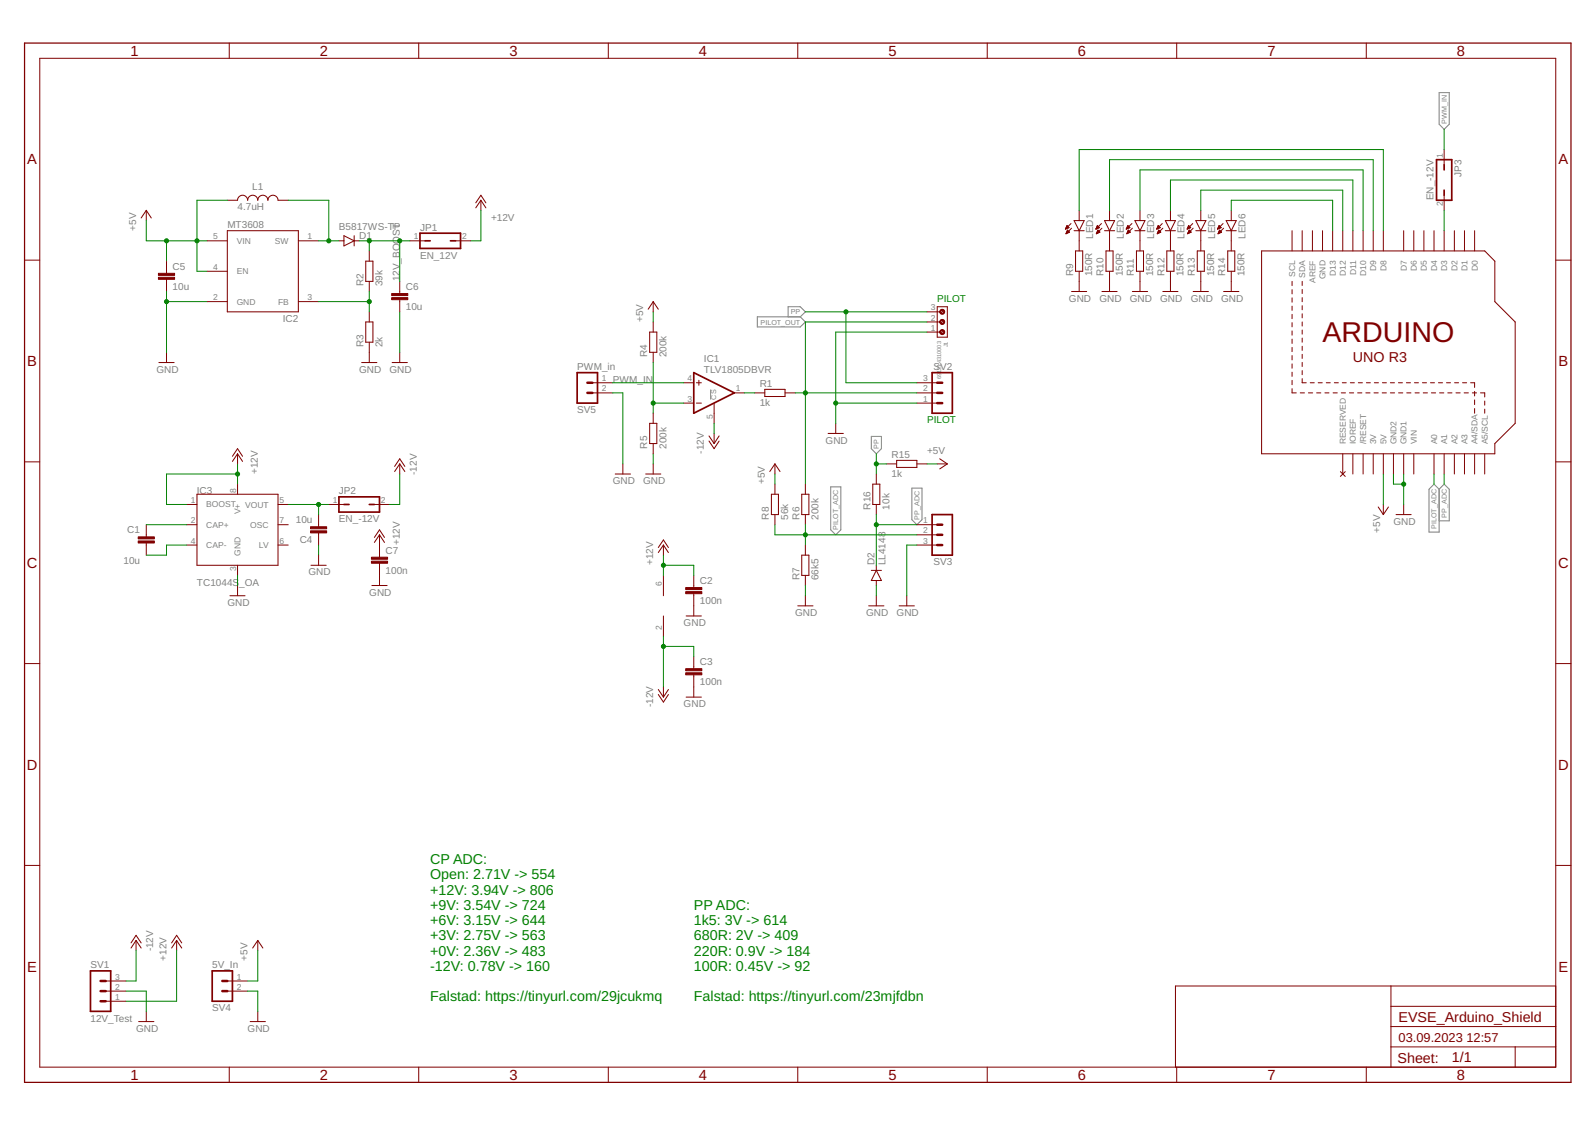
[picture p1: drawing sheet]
<svg xmlns="http://www.w3.org/2000/svg" width="297mm" height="210mm" viewBox="0 0 297 210" stroke-linecap="round" stroke-linejoin="round" font-family="sans-serif">
<path d="M268 17.3h1.9v5.8l-1 1-.9-1zM141 59h8l1 1-1 .9h-8zM146.8 59v-1.9h2.2l1 1-1 .9M132.3 72.6v1.8M154.7 90.7h1.9v8l-1 .9-.9-.9zM162.3 81.3h1.8v2.3l-.9 .9-.9-.9zM169.8 90.9h1.9v5.9l-.9 .9-1-.9zM267.1 90.2l.9 .9v8h-1.9v-8zM268 91.1l.9-.9 1 .9v5.9h-1.9" fill="none" stroke="#808080" stroke-width=".19"/>
<g fill="none" stroke="#800000" stroke-width=".19">
<path d="M7.4 10.9h282.3v187.9h-282.3zM42.7 8v2.9M78 8v2.9M113.3 8v2.9M148.6 8v2.9M183.9 8v2.9M219.1 8v2.9M254.4 8v2.9M27.2 39.2v1.9M27.2 39.2l1 1.4M27.2 39.2l-.9 1.4M42.3 37.3h1.9a.94 .94 0 0 1 1-.9 .94 .94 0 0 1 .9 .9 .94 .94 0 0 1 1-.9 .94 .94 0 0 1 .9 .9 .94 .94 0 0 1 .9-.9 .94 .94 0 0 1 1 .9 .94 .94 0 0 1 .9-.9 .94 .94 0 0 1 1 .9h1.9"/>
<path d="M88.6 37.8l1-1.4 .9 1.4M89.6 37.3l.9 1.4M89.6 37.3l-1 1.4M89.6 37.3v1.9M201 39.2v1.9M206.6 39.2v1.9M212.3 39.2v1.9M218 39.2v1.9M223.6 39.2v1.9M229.3 39.2v1.9M268.9 27.9v2.8M268.9 36.4v2.8"/>
<path d="M4.6 48.5h2.8M31 48.6v2.3M31 52v2.3M38.6 44.9h3.7M38.6 50.5h3.7M38.6 56.2h3.7M42.3 43h13.3v15.1h-13.3zM55.6 44.9h3.7M55.6 56.2h3.7M63.1 44.9h1M64.1 43.9l1.9 1-1.9 .9zM66 44.9h.9"/>
<path d="M66 43.9v1.9M68.1 48.6h1.3v3.8h-1.3zM68.1 60h1.3v3.7h-1.3zM68.8 46.7v1.9M68.8 52.4v1.9M68.8 58.1v1.9M74.4 52.4v2.3M74.4 55.8v2.3M76.3 44.9h2.9M84.8 44.9h2.9M121.6 56.2v1.9M121.6 60v1.8"/>
<path d="M121.6 56.2l1 1.4M121.6 56.2l-.9 1.4M172.6 58.1h2.5M172.6 60h2.5M174.5 57.1h1.9v5.7h-1.9zM175.7 59.8l-.4 .4M175.7 57.9l-.4 .4M198.4 42.6h.1M198.5 42.6h.2M198.5 42.5h.4M198.5 42.4h.6M198.5 43.5h.2"/>
<path d="M198.6 42.3h.4M198.6 43.4h.3M198.6 42.2h.3M198.6 43.3h.5M198.6 42.1h.2M198.6 43.2h.5M198.7 42.1h.1M198.7 43.1h.4M198.7 43.1h.3M198.8 43h.1M198.8 42.9l-.3 .6M198.8 42.9l.4 .3-.7 .3"/>
<path d="M198.8 42.9h.1M199.1 42.4l-.4-.4-.3 .7M199.1 42.4l-.7 .3M199.5 41.6l-1.1 1.1M199.6 42.5l-1.1 1M199.6 54.3h2.8M200 43h1.9M200 41.1h1.9l-.9 1.9zM200.3 46.7h1.3v3.8h-1.3zM201 43v3.7M201 50.5v3.8M204.1 42.6h.1"/>
<path d="M204.1 42.6h.3M204.2 42.5h.4M204.2 42.4h.5M204.2 43.5h.2M204.2 42.3h.5M204.2 43.4h.4M204.3 42.2h.3M204.3 43.3h.4M204.3 42.1h.2M204.3 43.2h.5M204.3 42.1h.1M204.3 43.1h.4"/>
<path d="M204.4 43.1h.2M204.4 43h.2M204.4 42.9h.1M204.5 42.9l-.3 .6M204.5 42.9l.3 .3-.6 .3M204.7 42.4l-.3-.4-.3 .7M204.7 42.4l-.6 .3M205.1 41.6l-1 1.1M205.2 42.5l-1 1M205.2 54.3h2.8M205.7 43h1.9M205.7 41.1h1.9l-1 1.9z"/>
<path d="M206 46.7h1.3v3.8h-1.3zM206.6 43v3.7M206.6 50.5v3.8M209.8 42.6h.1M209.8 42.6h.2M209.8 42.5h.4M209.9 42.4h.5M209.9 43.5h.1M209.9 42.3h.4M209.9 43.4h.3M210 42.2h.2M210 43.3h.4"/>
<path d="M210 42.1h.2M210 43.2h.5M210 42.1h.1M210 43.1h.4M210.1 43.1h.2M210.1 43h.1M210.1 42.9h.1M210.1 42.9l-.3 .6M210.1 42.9l.4 .3-.7 .3M210.4 42.4l-.4-.4-.3 .7M210.4 42.4l-.7 .3M210.8 41.6l-1.1 1.1"/>
<path d="M210.9 42.5l-1.1 1M210.9 54.3h2.8M211.3 43h1.9M211.3 41.1h1.9l-.9 1.9zM211.6 46.7h1.4v3.8h-1.4zM212.3 43v3.7M212.3 50.5v3.8M215.4 42.6h.1M215.5 42.6h.2M215.5 42.5h.4M215.5 42.4h.6M215.5 43.5h.2"/>
<path d="M215.6 42.3h.4M215.6 43.4h.3M215.6 42.2h.3M215.6 43.3h.5M215.6 42.1h.2M215.6 43.2h.5M215.7 42.1h.1M215.7 43.1h.3M215.8 43h.1M215.8 42.9h.1M215.8 42.9l-.3 .6M215.8 42.9l.4 .3-.7 .3"/>
<path d="M216.1 42.4l-.4-.4-.3 .7M216.1 42.4l-.7 .3M216.5 41.6l-1.1 1.1M216.6 42.5l-1.1 1M216.6 54.3h2.8M217 43h1.9M217 41.1h1.9l-.9 1.9zM217.3 46.7h1.3v3.8h-1.3zM218 43v3.7M218 50.5v3.8M221.1 42.6h.1M221.1 42.6h.3"/>
<path d="M221.2 42.5h.4M221.2 42.4h.5M221.2 43.5h.2M221.2 42.3h.5M221.2 43.4h.4M221.3 42.2h.3M221.3 43.3h.4M221.3 42.1h.2M221.3 43.2h.5M221.3 42.1h.1M221.3 43.1h.4M221.4 43.1h.2"/>
<path d="M221.4 43h.2M221.4 42.9h.1M221.5 42.9l-.3 .6M221.5 42.9l.3 .3-.6 .3M221.7 42.4l-.3-.4-.3 .7M221.7 42.4l-.6 .3M222.1 41.6l-1 1.1M222.2 42.5l-1 1M222.2 54.3h2.8M222.7 43h1.9M222.7 41.1h1.9l-1 1.9zM223 46.7h1.3v3.8h-1.3z"/>
<path d="M223.6 43v3.7M223.6 50.5v3.8M226.8 42.6h.1M226.8 42.6h.2M226.8 42.5h.4M226.9 42.4h.5M226.9 43.5h.1M226.9 42.3h.4M226.9 43.4h.3M226.9 42.2h.3M226.9 43.3h.5M227 42.1h.2"/>
<path d="M227 43.2h.5M227 42.1h.1M227 43.1h.4M227 42l.4 .4-.7 .3zM227.1 43.1h.2M227.1 43h.1M227.1 42.9h.1M227.1 42.9l-.3 .6M227.1 42.9l.4 .3-.7 .3M227.8 41.6l-1.1 1.1M227.9 42.5l-1.1 1M227.9 54.3h2.8"/>
<path d="M228.3 43h1.9M228.3 41.1h1.9l-.9 1.9zM228.6 46.7h1.4v3.8h-1.4zM229.3 43v3.7M229.3 50.5v3.8M234.9 46.7h41.6l1.9 1.9v7.6l3.8 3.8v18.8l-3.8 3.8v1.9h-43.5zM240.6 43v3.7M240.6 52.4v.8M240.6 54v.7M240.6 55.5v.8M240.6 57v.8M240.6 58.5v.9"/>
<path d="M242.5 43v3.7M242.5 52.4v.8M242.5 53.9v.8M242.5 55.4v.8M242.5 56.9v.8M242.5 58.4v.8M242.5 60v.7M244.4 43v3.7M246.3 43v3.7M248.2 43v3.7M250.1 43v3.7M251.9 43v3.7"/>
<path d="M253.9 43v3.7M255.7 43v3.7M257.6 43v3.7M261.4 43v3.7M263.3 43v3.7M265.2 43v3.7M267.1 43v3.7M268.9 43v3.7M270.8 43v3.7M272.7 43v3.7M274.6 43v3.7M289.7 48.5h2.9"/>
<path d="M29.6 67.5h2.8M31 65.6v1.9M67.4 67.5h2.8M68.8 63.7v3.8M73 67.5h2.9M74.4 65.6v1.9M110.3 71.3h3.8M110.3 73.2h3.8M121 61.8h1.3v3.8h-1.3zM121 78.8h1.3v3.8h-1.3zM121.6 65.6v1.9M121.6 77v1.8"/>
<path d="M127.3 71.3h1.9M127.3 75.1h1.9M129.7 71.3h.9M129.7 75.1h.9M130.2 70.8v1M133 75.2v3.6M136.8 73.2h1.8M140.5 73.2h1.9M142.4 72.5h3.8v1.4h-3.8zM146.2 73.2h1.9M155.6 78.8v1.9M170.8 71.3h3.7"/>
<path d="M170.8 75.1h3.7M170.8 73.2h3.7M172.6 61.8h2.5M175.7 61.7l-.4 .3M240.6 72.4v.8h.8M240.6 60.1v.8M240.6 61.6v.8M240.6 63.2v.8M240.6 64.7v.8M240.6 66.2v.8M240.6 67.8v.8M240.6 69.3v.8"/>
<path d="M240.6 70.8v.8M242.1 73.2h.8M242.5 70.5v.8h.8M242.5 61.5v.7M242.5 63v.7M242.5 64.5v.8M242.5 66v.8M242.5 67.5v.8M242.5 69v.8M243.7 73.2h.8M244 71.3h.8M245.2 73.2h.8"/>
<path d="M245.5 71.3h.8M246.7 73.2h.8M247 71.3h.7M248.3 73.2h.7M248.5 71.3h.7M249.8 73.2h.8M250 71.3h.7M251.3 73.2h.8M251.5 71.3h.7M252.8 73.2h.8M253 71.3h.7M254.4 73.2h.7"/>
<path d="M254.5 71.3h.7M255.9 73.2h.8M255.9 71.3h.8M257.4 73.2h.8M257.5 71.3h.7M258.9 71.3h.8M258.9 73.2h.8M260.4 71.3h.8M260.5 73.2h.7M261.9 71.3h.8M262 73.2h.8M263.4 71.3h.8"/>
<path d="M263.5 73.2h.8M264.9 71.3h.8M265 73.2h.8M266.4 71.3h.7M266.6 73.2h.8M267.9 71.3h.7M268.1 73.2h.8M269.4 71.3h.7M269.6 73.2h.8M270.9 71.3h.7M271.1 73.2h.8M272.4 71.3h.7"/>
<path d="M272.7 73.2h.8M273.9 71.3h.7v.9M274.2 73.2h.8M274.6 72.9v.8M274.6 74.5v.9M274.6 76.1v.9M275.7 73.2h.8v.7M276.5 74.7v.8M276.5 76.2v.8M4.6 86h2.8M27.2 97.7v2.3M34.8 94h1.9"/>
<path d="M34.8 97.7h1.9M36.7 92.1h15.1v13.2h-15.1zM43.3 85l.9-1.4 1 1.4M44.2 84.5v1.9M44.2 90.2v1.9M44.2 84.5l1 1.4M44.2 84.5l-.9 1.4M51.8 94h1.9M51.8 97.7h1.9M59.3 95.8v2.3M59.3 99.3v2.2M61.2 94h2.9"/>
<path d="M69.7 94h2.9M70.7 99.6v4.2M70.7 99.6l.9 1.4M70.7 99.6l-1 1.4M73.5 86.9l.9-1.5 1 1.5M74.4 86.4l1 1.4M74.4 86.4l-.9 1.4M74.4 86.4v1.9M114.6 88.3h2.8M116 86.4v1.9M120.2 88.3h2.9M121.6 82.6v1.9"/>
<path d="M121.6 86.4v1.9M132 81.2l1 1.4M132 82.1l1 1.5 .9-1.5M133 80.7v1.9M133.9 81.2l-.9 1.4M143.7 92.1h1.3v3.7h-1.3zM144.3 86.4v1.9M144.3 90.2v1.9M144.3 95.8v1.9M144.3 86.4l1 1.4M144.3 86.4l-.9 1.4M149.3 92.1h1.3v3.7h-1.3z"/>
<path d="M150 90.2v1.9M150 95.8v1.9M154.2 80.7h2.9M162.5 90.2h1.4v3.8h-1.4zM163.2 88.3v1.9M163.2 94v1.8M165.1 86.4h1.9M167 85.7h3.8v1.4h-3.8zM170.8 97.7h3.7M170.8 86.4h1.8M170.8 99.6h3.7M174.5 86.4h1.9"/>
<path d="M175 85.4l1.4 1M176.4 86.4l-1.4 .9M249.6 87.8l.9 .9M250.1 84.5v3.8M250.5 87.8l-.9 .9M251.9 84.5v3.8M253.9 84.5v3.8M255.7 84.5v3.8M256.7 94.4l.9 1.4M257.6 84.5v3.8M257.6 94v1.8M258.6 94.4l-1 1.4"/>
<path d="M259.5 84.5v3.8M260 95.8h2.8M261.4 84.5v3.8M261.4 94v1.8M263.3 84.5v3.8M267.1 84.5v3.8M268.9 84.5v3.8M270.8 84.5v3.8M272.7 84.5v3.8M274.6 84.5v3.8M276.5 84.5v3.8M289.7 86h2.9"/>
<path d="M27.2 101.1v2.3M34.8 101.5h1.9M42.8 111h2.8M44.2 105.3v1.9M44.2 109.1v1.9M51.8 101.5h1.9M57.9 105.3h2.8M59.3 103.4v1.9M69.3 109.1h2.8M69.7 100.1l1-1.4 .9 1.4M70.7 104.9v4.2M122.6 102l.9-1.4 1 1.4"/>
<path d="M123.5 101.5v1.9M123.5 107.2v3.8M123.5 114.7v3.8M123.5 101.5l1 1.4M123.5 101.5l-.9 1.4M127.8 114.7h2.8M129.2 107.2v2.2M129.2 110.6v4.1M148.6 112.8h2.8M149.3 103.4h1.3v3.8h-1.3zM150 101.5v1.9M150 107.2v1.9"/>
<path d="M150 111v1.8M161.8 112.8h2.8M162.3 106.2h1.8M163.2 105.3v.9M163.2 108.1v1M163.2 111v1.8M163.2 106.2l.9 1.9h-1.8zM167.4 112.8h2.9M168.9 111v1.8M170.8 101.5h3.7M4.6 123.6h2.8M122.6 128.4l.9 1.4"/>
<path d="M122.6 129.3l.9 1.5 1-1.5M123.5 128v1.8M124.5 128.4l-1 1.4M127.8 129.8h2.8M129.2 122.3v2.2M129.2 125.7v4.1M289.7 123.6h2.9M4.6 161.2h2.8M24.4 175.6l.9-1.4 1 1.4M25.3 175.2l1 1.4M25.3 175.2l-.9 1.4M25.3 175.2v1.8"/>
<path d="M32 175.6l.9-1.4 .9 1.4M32.9 175.2l.9 1.4M32.9 175.2l-.9 1.4M32.9 175.2v1.8M48 175.2l1 1.4M48 175.2l-.9 1.4M48 175.2v1.8M289.7 161.2h2.9M19.7 186.5h3.8M19.7 184.6h3.8M19.7 182.7h3.8M25.8 190.3h2.9"/>
<path d="M27.2 188.4v1.9M42.3 184.6h3.8M42.3 182.7h3.8M42.7 198.8v2.8M46.6 190.3h2.8M48 188.4v1.9M78 198.8v2.8M113.3 198.8v2.8M148.6 198.8v2.8M183.9 198.8v2.8M219.1 198.8v2.8M254.4 198.8v2.8"/>
<path d="M259 195h30.7M259 183.6v15.2M259 191.2h30.7M259 187.4h30.7M282.2 195v3.8M289.7 183.6h-70.8v15.2"/>
</g>
<g fill="#800000" stroke="#800000" stroke-width=".19">
<path d="M25.7 100.8h3v.3h-3z"/>
<path d="M25.7 100h3v.4h-3z"/>
<path d="M57.8 98.1h3v.4h-3z"/>
<path d="M57.8 98.9h3v.4h-3z"/>
<path d="M127.7 110.2h3v.4h-3z"/>
<path d="M127.7 109.4h3v.4h-3z"/>
<path d="M127.7 125.3h3v.4h-3z"/>
<path d="M127.7 124.5h3v.4h-3z"/>
<path d="M29.5 51.6h3v.4h-3z"/>
<path d="M29.5 50.9h3v.4h-3z"/>
<path d="M72.9 55.4h3v.4h-3z"/>
<path d="M72.9 54.7h3v.4h-3z"/>
<path d="M69.2 104.5h3v.4h-3z"/>
<path d="M69.2 103.8h3v.4h-3z"/>
</g>
<g fill="none" stroke="#800000" stroke-width=".32">
<path d="M267.5 29.7h2.9v7.6h-2.9zM268.9 30.7v.9M268.9 35.4v1M78.2 43.4h7.6v2.9h-7.6zM79.2 44.9h.9M83.9 44.9h.9M107.5 69.4h3.8v5.7h-3.8zM129.2 69.4l7.6 3.8-7.6 3.8zM173.6 69.4h3.8v7.6h-3.8zM63.1 92.5h7.6v2.9h-7.6zM64.1 94h.9M68.8 94h.9"/>
<path d="M173.6 95.8h3.8v7.6h-3.8zM16.8 180.8h3.8v7.6h-3.8zM39.5 180.8h3.8v5.7h-3.8z"/>
</g>
<g fill="none" stroke="#800000" stroke-width=".47">
<path d="M109.4 73.2h.9M109.4 71.3h.9M174.5 73.2h1M174.5 71.3h1M174.5 75.1h1M174.5 99.6h1M174.5 97.7h1M174.5 101.5h1M18.7 182.7h1M18.7 184.6h1M18.7 186.5h1M41.4 182.7h.9"/>
<path d="M41.4 184.6h.9"/>
</g>
<path d="M4.6 8h288v193.6h-288z" fill="none" stroke="#800000" stroke-width=".23"/>
<g fill="#800000" stroke="#800000" stroke-width=".19">
<path d="M175.2 61.5a.47 .47 0 0 1 .7 .1 .47 .47 0 0 1-.3 .7 .47 .47 0 0 1-.6-.5h.2a.28 .28 0 0 1 .4-.2 .28 .28 0 0 1 .1 .5 .28 .28 0 0 1-.5-.1v-.2h-.2z" fill-rule="evenodd"/>
<path d="M175.2 59.6a.47 .47 0 0 1 .7 .1 .47 .47 0 0 1-.3 .7 .47 .47 0 0 1-.6-.4h.2a.28 .28 0 0 1 .4-.3 .28 .28 0 0 1 .1 .5 .28 .28 0 0 1-.5-.1v-.1h-.2z" fill-rule="evenodd"/>
<path d="M175.2 57.7a.47 .47 0 0 1 .7 .1 .47 .47 0 0 1-.3 .7 .47 .47 0 0 1-.6-.4h.2a.28 .28 0 0 1 .4-.3 .28 .28 0 0 1 .1 .5 .28 .28 0 0 1-.5-.1l-.2-.1z" fill-rule="evenodd"/>
</g>
<g fill="none" stroke="#008000" stroke-width=".19">
<path d="M42.3 37.3h-5.6v13.2h1.9M53.7 37.3h7.5v7.6M89.6 39.2v5.7h-1.9M201 39.2v-11.3h56.6v15.1M206.6 39.2v-9.5h49.1v13.3M212.3 39.2v-7.6h41.6v11.4M218 39.2v-5.7h33.9v9.5M223.6 39.2v-3.8h26.5v7.6M229.3 39.2v-1.9h18.9v5.7M268.9 24.1v3.8M268.9 39.2v3.8M27.2 41.1v3.8h11.4"/>
<path d="M31 44.9v3.7M31 54.3v11.3M31 56.2h7.6M59.3 56.2h9.5M59.3 44.9h3.8M66.9 44.9h9.4M68.8 44.9v1.8M68.8 54.3v3.8M74.4 44.9v7.5M74.4 58.1v7.5M121.6 58.1v1.9M150 58.1h22.6"/>
<path d="M157.5 58.1v13.2h13.3M172.6 60h-22.6v30.2M114.1 73.2h1.9v13.2M114.1 71.3h13.2M121.6 75.1h5.7M121.6 67.5v9.5M133 78.8v1.9M138.6 73.2h1.9M148.1 73.2h22.7M155.6 75.1h15.2M172.6 61.8h-17v17M27.2 97.7h7.6"/>
<path d="M44.2 86.4v3.8M44.2 88.3h-13.2v5.7h3.8M53.7 94h7.5M59.3 94v1.8M74.4 88.3v5.7h-1.8M121.6 84.5v1.9M144.3 88.3v1.9M144.3 97.7v1.9h26.5M150 97.7v3.8M163.2 84.5v3.8M163.2 95.8v9.5M163.2 97.7h7.6"/>
<path d="M163.2 86.4h1.9M172.6 86.4h1.9M257.6 88.3v5.7M259.5 88.3v1.9h1.9M261.4 88.3v5.7M267.1 88.3v1.9M268.9 88.3v1.9M34.8 101.5h-3.8v1.9h-3.8M44.2 107.2v1.9M59.3 101.5v1.9M123.5 103.4v3.8M123.5 118.5v9.5"/>
<path d="M123.5 105.3h5.7v1.9M150 109.1v1.9M163.2 109.1v1.9M170.8 101.5h-1.9v9.5M123.5 120.4h5.7v1.9M25.3 177v5.7h-1.8M32.9 177v9.5h-9.4M48 177v5.7h-1.9M23.5 184.6h3.7v3.8M46.1 184.6h1.9v3.8"/>
</g>
<g fill="#008000" stroke="#008000" stroke-width=".19">
<circle cx="155.6" cy="75.1" r=".38"/>
<circle cx="31" cy="56.2" r=".38"/>
<circle cx="261.4" cy="90.2" r=".38"/>
<circle cx="123.5" cy="120.4" r=".38"/>
<circle cx="44.2" cy="88.3" r=".38"/>
<circle cx="123.5" cy="105.3" r=".38"/>
<circle cx="150" cy="73.2" r=".38"/>
<circle cx="68.8" cy="56.2" r=".38"/>
<circle cx="61.2" cy="44.9" r=".38"/>
<circle cx="68.8" cy="44.9" r=".38"/>
<circle cx="74.4" cy="44.9" r=".38"/>
<circle cx="59.3" cy="94" r=".38"/>
<circle cx="36.7" cy="44.9" r=".38"/>
<circle cx="31" cy="44.9" r=".38"/>
<circle cx="121.6" cy="75.1" r=".38"/>
<circle cx="150" cy="99.6" r=".38"/>
<circle cx="163.2" cy="97.7" r=".38"/>
<circle cx="163.2" cy="86.4" r=".38"/>
<circle cx="157.5" cy="58.1" r=".38"/>
</g>
<text font-size="5.3" fill="#800000" x="246.3" y="63.7">ARDUINO</text>
<g font-size="2.7" fill="#800000">
<text x="24.3" y="10.4">1</text>
<text x="59.6" y="10.4">2</text>
<text x="94.9" y="10.4">3</text>
<text x="130.2" y="10.4">4</text>
<text x="165.4" y="10.4">5</text>
<text x="200.7" y="10.4">6</text>
<text x="236" y="10.4">7</text>
<text x="271.3" y="10.4">8</text>
<text x="5.1" y="30.6">A</text>
<text x="290.2" y="30.6">A</text>
<text x="5.1" y="68.2">B</text>
<text x="252" y="67.5">UNO R3</text>
<text x="290.2" y="68.2">B</text>
<text x="5" y="105.8">C</text>
<text x="290.2" y="105.8">C</text>
<text x="5" y="143.4">D</text>
<text x="290.2" y="143.4">D</text>
<text x="5.1" y="180.9">E</text>
<text x="290.2" y="180.9">E</text>
<text x="260.5" y="190.3">EVSE_Arduino_Shield</text>
<text x="260.3" y="197.9">Sheet:</text>
<text x="270.4" y="197.8">1/1</text>
<text x="24.3" y="201.1">1</text>
<text x="59.6" y="201.1">2</text>
<text x="94.9" y="201.1">3</text>
<text x="130.2" y="201.1">4</text>
<text x="165.4" y="201.1">5</text>
<text x="200.7" y="201.1">6</text>
<text x="236" y="201.1">7</text>
<text x="271.3" y="201.1">8</text>
</g>
<g font-size="2.7" fill="#008000">
<text x="80.1" y="161">CP ADC:</text>
<text x="80.1" y="163.8">Open: 2.71V -&gt; 554</text>
<text x="80.1" y="166.6">+12V: 3.94V -&gt; 806</text>
<text x="80.1" y="169.5">+9V: 3.54V -&gt; 724</text>
<text x="80.1" y="172.3">+6V: 3.15V -&gt; 644</text>
<text x="129.2" y="169.5">PP ADC:</text>
<text x="129.2" y="172.3">1k5: 3V -&gt; 614</text>
<text x="80.1" y="175.1">+3V: 2.75V -&gt; 563</text>
<text x="80.1" y="178">+0V: 2.36V -&gt; 483</text>
<text x="129.2" y="175.1">680R: 2V -&gt; 409</text>
<text x="129.2" y="178">220R: 0.9V -&gt; 184</text>
<text x="80.1" y="180.8">-12V: 0.78V -&gt; 160</text>
<text x="129.2" y="180.8">100R: 0.45V -&gt; 92</text>
<text x="80.1" y="186.5">Falstad: https://tinyurl.com/29jcukmq</text>
<text x="129.2" y="186.5">Falstad: https://tinyurl.com/23mjfdbn</text>
</g>
<g font-size="2.4" fill="#800000">
<text x="260.5" y="194">03.09.2023</text>
<text x="273.1" y="194">12:57</text>
</g>
<g font-size="1.9" fill="#808080">
<text x="47" y="35.4">L1</text>
<text x="272.2" y="33" transform="rotate(-90 272.2 33)">JP3</text>
<text x="44.2" y="39.2">4.7uH</text>
<text x="91.4" y="41.1">+12V</text>
<text x="267" y="37.3" transform="rotate(-90 267 37.3)">EN_-12V</text>
<text x="25.3" y="43" transform="rotate(-90 25.3 43)">+5V</text>
<text x="42.3" y="42.4">MT3608</text>
<text x="63.1" y="42.8">B5817WS-TP</text>
<text x="66.9" y="44.5">D1</text>
<text x="78.2" y="43">JP1</text>
<text x="203.6" y="44.5" transform="rotate(-90 203.6 44.5)">LED1</text>
<text x="209.3" y="44.5" transform="rotate(-90 209.3 44.5)">LED2</text>
<text x="214.9" y="44.5" transform="rotate(-90 214.9 44.5)">LED3</text>
<text x="220.6" y="44.5" transform="rotate(-90 220.6 44.5)">LED4</text>
<text x="226.3" y="44.5" transform="rotate(-90 226.3 44.5)">LED5</text>
<text x="231.9" y="44.5" transform="rotate(-90 231.9 44.5)">LED6</text>
<text x="32.1" y="50.2">C5</text>
<text x="67.7" y="53.4" transform="rotate(-90 67.7 53.4)">R2</text>
<text x="71.2" y="53.4" transform="rotate(-90 71.2 53.4)">39k</text>
<text x="74.4" y="52.4" transform="rotate(-90 74.4 52.4)">12V_BOOST</text>
<text x="78.2" y="48.2">EN_12V</text>
<text x="199.9" y="51.5" transform="rotate(-90 199.9 51.5)">R9</text>
<text x="203.4" y="51.5" transform="rotate(-90 203.4 51.5)">150R</text>
<text x="205.5" y="51.5" transform="rotate(-90 205.5 51.5)">R10</text>
<text x="209.1" y="51.5" transform="rotate(-90 209.1 51.5)">150R</text>
<text x="211.2" y="51.5" transform="rotate(-90 211.2 51.5)">R11</text>
<text x="214.8" y="51.5" transform="rotate(-90 214.8 51.5)">150R</text>
<text x="216.9" y="51.5" transform="rotate(-90 216.9 51.5)">R12</text>
<text x="220.4" y="51.5" transform="rotate(-90 220.4 51.5)">150R</text>
<text x="222.5" y="51.5" transform="rotate(-90 222.5 51.5)">R13</text>
<text x="226.1" y="51.5" transform="rotate(-90 226.1 51.5)">150R</text>
<text x="228.2" y="51.5" transform="rotate(-90 228.2 51.5)">R14</text>
<text x="231.8" y="51.5" transform="rotate(-90 231.8 51.5)">150R</text>
<text x="32.1" y="54">10u</text>
<text x="52.7" y="60">IC2</text>
<text x="75.6" y="57.8">10u</text>
<text x="75.6" y="54">C6</text>
<text x="119.8" y="60" transform="rotate(-90 119.8 60)">+5V</text>
<text x="199.1" y="56.2">GND</text>
<text x="204.7" y="56.2">GND</text>
<text x="210.4" y="56.2">GND</text>
<text x="216.1" y="56.2">GND</text>
<text x="221.7" y="56.2">GND</text>
<text x="227.4" y="56.2">GND</text>
<text x="67.7" y="64.7" transform="rotate(-90 67.7 64.7)">R3</text>
<text x="71.2" y="64.7" transform="rotate(-90 71.2 64.7)">2k</text>
<text x="29.1" y="69.4">GND</text>
<text x="66.9" y="69.4">GND</text>
<text x="72.6" y="69.4">GND</text>
<text x="107.5" y="68.8">PWM_in</text>
<text x="114.1" y="71.3">PWM_IN</text>
<text x="120.5" y="66.6" transform="rotate(-90 120.5 66.6)">R4</text>
<text x="124.1" y="66.6" transform="rotate(-90 124.1 66.6)">200k</text>
<text x="131.1" y="69.4">TLV1805DBVR</text>
<text x="131.1" y="67.5">IC1</text>
<text x="173.8" y="68.8">SV2</text>
<text x="107.5" y="76.9">SV5</text>
<text x="141.5" y="75.6">1k</text>
<text x="141.5" y="72.1">R1</text>
<text x="120.5" y="83.6" transform="rotate(-90 120.5 83.6)">R5</text>
<text x="124.1" y="83.6" transform="rotate(-90 124.1 83.6)">200k</text>
<text x="153.8" y="82.6">GND</text>
<text x="48" y="88.3" transform="rotate(-90 48 88.3)">+12V</text>
<text x="77.6" y="88.4" transform="rotate(-90 77.6 88.4)">-12V</text>
<text x="131.1" y="84.5" transform="rotate(-90 131.1 84.5)">-12V</text>
<text x="166" y="88.9">1k</text>
<text x="166" y="85.3">R15</text>
<text x="172.6" y="84.5">+5V</text>
<text x="36.7" y="92.1">I</text>
<text x="37.2" y="92.1">C3</text>
<text x="63.1" y="92.1">JP2</text>
<text x="114.1" y="90.2">GND</text>
<text x="119.8" y="90.2">GND</text>
<text x="142.4" y="90.2" transform="rotate(-90 142.4 90.2)">+5V</text>
<text x="162.1" y="94.9" transform="rotate(-90 162.1 94.9)">R16</text>
<text x="165.7" y="94.9" transform="rotate(-90 165.7 94.9)">10k</text>
<text x="23.7" y="99.3">C1</text>
<text x="55.1" y="97.4">10u</text>
<text x="55.8" y="101.2">C4</text>
<text x="63.1" y="97.3">EN_-12V</text>
<text x="74.4" y="101.5" transform="rotate(-90 74.4 101.5)">+12V</text>
<text x="143.2" y="96.8" transform="rotate(-90 143.2 96.8)">R8</text>
<text x="146.8" y="96.8" transform="rotate(-90 146.8 96.8)">56k</text>
<text x="148.9" y="96.8" transform="rotate(-90 148.9 96.8)">R6</text>
<text x="152.4" y="96.8" transform="rotate(-90 152.4 96.8)">200k</text>
<text x="257" y="99.2" transform="rotate(-90 257 99.2)">+5V</text>
<text x="259.5" y="97.7">GND</text>
<text x="23" y="105">10u</text>
<text x="57.4" y="107.2">GND</text>
<text x="71.8" y="106.9">100n</text>
<text x="71.8" y="103.1">C7</text>
<text x="121.7" y="105.3" transform="rotate(-90 121.7 105.3)">+12V</text>
<text x="162.8" y="105.3" transform="rotate(-90 162.8 105.3)">D2</text>
<text x="164.9" y="105.3" transform="rotate(-90 164.9 105.3)">LL4148</text>
<text x="173.8" y="105.3">SV3</text>
<text x="36.7" y="109.1">TC1044S_OA</text>
<text x="42.3" y="112.8">GND</text>
<text x="68.8" y="110.9">GND</text>
<text x="130.3" y="112.6">100n</text>
<text x="130.3" y="108.8">C2</text>
<text x="148.9" y="108.1" transform="rotate(-90 148.9 108.1)">R7</text>
<text x="152.4" y="108.1" transform="rotate(-90 152.4 108.1)">66k5</text>
<text x="127.3" y="116.6">GND</text>
<text x="148.1" y="114.7">GND</text>
<text x="161.3" y="114.7">GND</text>
<text x="167" y="114.7">GND</text>
<text x="130.3" y="123.9">C3</text>
<text x="121.7" y="131.7" transform="rotate(-90 121.7 131.7)">-12V</text>
<text x="127.3" y="131.7">GND</text>
<text x="130.3" y="127.7">100n</text>
<text x="28.5" y="177.2" transform="rotate(-90 28.5 177.2)">-12V</text>
<text x="31" y="178.9" transform="rotate(-90 31 178.9)">+12V</text>
<text x="46.1" y="178.9" transform="rotate(-90 46.1 178.9)">+5V</text>
<text x="16.8" y="180.3">SV1</text>
<text x="39.5" y="180.2">5V_In</text>
<text x="16.8" y="190.3">12V_Test</text>
<text x="39.5" y="188.4">SV4</text>
<text x="25.3" y="192.1">GND</text>
<text x="46.1" y="192.1">GND</text>
</g>
<g font-size="1.9" fill="#008000">
<text x="174.5" y="56.2">PILOT</text>
<text x="172.6" y="78.8">PILOT</text>
</g>
<g font-size="1.6" fill="#808080">
<text x="268.7" y="29.5" transform="rotate(-90 268.7 29.5)">1</text>
<text x="268.7" y="38.5" transform="rotate(-90 268.7 38.5)">2</text>
<text x="39.7" y="44.6">5</text>
<text x="44.1" y="45.4">VIN</text>
<text x="51.2" y="45.4">SW</text>
<text x="57.3" y="44.6">1</text>
<text x="77.1" y="44.6">1</text>
<text x="86" y="44.6">2</text>
<text x="39.7" y="50.3">4</text>
<text x="44.1" y="51.1">EN</text>
<text x="241.2" y="51.6" transform="rotate(-90 241.2 51.6)">SCL</text>
<text x="243.1" y="51.7" transform="rotate(-90 243.1 51.7)">SDA</text>
<text x="245" y="52.7" transform="rotate(-90 245 52.7)">AREF</text>
<text x="246.9" y="52" transform="rotate(-90 246.9 52)">GND</text>
<text x="248.8" y="51.4" transform="rotate(-90 248.8 51.4)">D13</text>
<text x="250.6" y="51.4" transform="rotate(-90 250.6 51.4)">D12</text>
<text x="252.5" y="51.3" transform="rotate(-90 252.5 51.3)">D11</text>
<text x="254.4" y="51.4" transform="rotate(-90 254.4 51.4)">D10</text>
<text x="256.3" y="50.5" transform="rotate(-90 256.3 50.5)">D9</text>
<text x="258.2" y="50.5" transform="rotate(-90 258.2 50.5)">D8</text>
<text x="262" y="50.5" transform="rotate(-90 262 50.5)">D7</text>
<text x="263.9" y="50.5" transform="rotate(-90 263.9 50.5)">D6</text>
<text x="265.8" y="50.5" transform="rotate(-90 265.8 50.5)">D5</text>
<text x="267.6" y="50.5" transform="rotate(-90 267.6 50.5)">D4</text>
<text x="269.5" y="50.5" transform="rotate(-90 269.5 50.5)">D3</text>
<text x="271.4" y="50.5" transform="rotate(-90 271.4 50.5)">D2</text>
<text x="273.3" y="50.5" transform="rotate(-90 273.3 50.5)">D1</text>
<text x="275.2" y="50.5" transform="rotate(-90 275.2 50.5)">D0</text>
<text x="39.7" y="55.9">2</text>
<text x="44.1" y="56.8">GND</text>
<text x="51.8" y="56.8">FB</text>
<text x="57.3" y="55.9">3</text>
<text x="173.4" y="59.7">2</text>
<text x="173.4" y="57.8">3</text>
<text x="173.4" y="61.6">1</text>
<text x="112.1" y="71">1</text>
<text x="128.1" y="71">4</text>
<text x="171.9" y="71">3</text>
<text x="112.1" y="72.9">2</text>
<text x="128.1" y="74.8">3</text>
<text x="137" y="72.9">1</text>
<text x="171.9" y="74.8">1</text>
<text x="171.9" y="72.9">2</text>
<text x="132.7" y="78.1" transform="rotate(-90 132.7 78.1)">5</text>
<text x="250.6" y="82.8" transform="rotate(-90 250.6 82.8)">RESERVED</text>
<text x="252.5" y="82.8" transform="rotate(-90 252.5 82.8)">IOREF</text>
<text x="254.4" y="82.8" transform="rotate(-90 254.4 82.8)">/RESET</text>
<text x="256.3" y="82.8" transform="rotate(-90 256.3 82.8)">3V</text>
<text x="258.2" y="82.8" transform="rotate(-90 258.2 82.8)">5V</text>
<text x="260.1" y="82.8" transform="rotate(-90 260.1 82.8)">GND2</text>
<text x="262" y="82.8" transform="rotate(-90 262 82.8)">GND1</text>
<text x="263.9" y="82.8" transform="rotate(-90 263.9 82.8)">VIN</text>
<text x="267.6" y="82.8" transform="rotate(-90 267.6 82.8)">A0</text>
<text x="269.5" y="82.8" transform="rotate(-90 269.5 82.8)">A1</text>
<text x="271.4" y="82.8" transform="rotate(-90 271.4 82.8)">A2</text>
<text x="273.3" y="82.8" transform="rotate(-90 273.3 82.8)">A3</text>
<text x="275.2" y="82.8" transform="rotate(-90 275.2 82.8)">A4/SDA</text>
<text x="277.1" y="82.8" transform="rotate(-90 277.1 82.8)">A5/SCL</text>
<text x="35.5" y="93.7">1</text>
<text x="38.4" y="94.5">BOOST</text>
<text x="44" y="91.8" transform="rotate(-90 44 91.8)">8</text>
<text x="44.8" y="95.8" transform="rotate(-90 44.8 95.8)">V+</text>
<text x="45.7" y="94.5">VOUT</text>
<text x="52" y="93.7">5</text>
<text x="62" y="93.7">1</text>
<text x="70.9" y="93.7">2</text>
<text x="35.5" y="97.5">2</text>
<text x="35.5" y="101.2">4</text>
<text x="38.4" y="98.3">CAP+</text>
<text x="46.6" y="98.3">OSC</text>
<text x="52" y="101.2">6</text>
<text x="52" y="97.5">7</text>
<text x="171.9" y="97.5">1</text>
<text x="171.9" y="99.4">2</text>
<text x="171.9" y="101.2">3</text>
<text x="38.4" y="102.1">CAP-</text>
<text x="44" y="106.4" transform="rotate(-90 44 106.4)">3</text>
<text x="44.8" y="103.5" transform="rotate(-90 44.8 103.5)">GND</text>
<text x="48.2" y="102.1">LV</text>
<text x="123.3" y="109.2" transform="rotate(-90 123.3 109.2)">6</text>
<text x="123.3" y="117.4" transform="rotate(-90 123.3 117.4)">2</text>
<text x="21.4" y="184.3">2</text>
<text x="21.4" y="182.4">3</text>
<text x="44.1" y="182.4">1</text>
<text x="44.1" y="184.3">2</text>
<text x="21.4" y="186.2">1</text>
</g>
<g font-size="1.3" fill="#808080">
<text x="269.4" y="23.1" transform="rotate(-90 269.4 23.1)">PWM_IN</text>
<text x="147.3" y="58.6">PP</text>
<text x="141.6" y="60.4">PILOT_OUT</text>
<text x="133.4" y="74.4" transform="rotate(-90 133.4 74.4)">CS</text>
<text x="163.7" y="83.6" transform="rotate(-90 163.7 83.6)">PP</text>
<text x="156.1" y="98.7" transform="rotate(-90 156.1 98.7)">PILOT_ADC</text>
<text x="171.2" y="96.8" transform="rotate(-90 171.2 96.8)">PP_ADC</text>
<text x="267.5" y="98.5" transform="rotate(-90 267.5 98.5)">PILOT_ADC</text>
<text x="269.4" y="96.4" transform="rotate(-90 269.4 96.4)">PP_ADC</text>
</g>
<g font-size="1.1" fill="#808080">
<text x="176.5" y="64.7" transform="rotate(-90 176.5 64.7)">J1</text>
<text x="175.3" y="70.7" transform="rotate(-90 175.3 70.7)">691214310003</text>
</g>
</svg>
